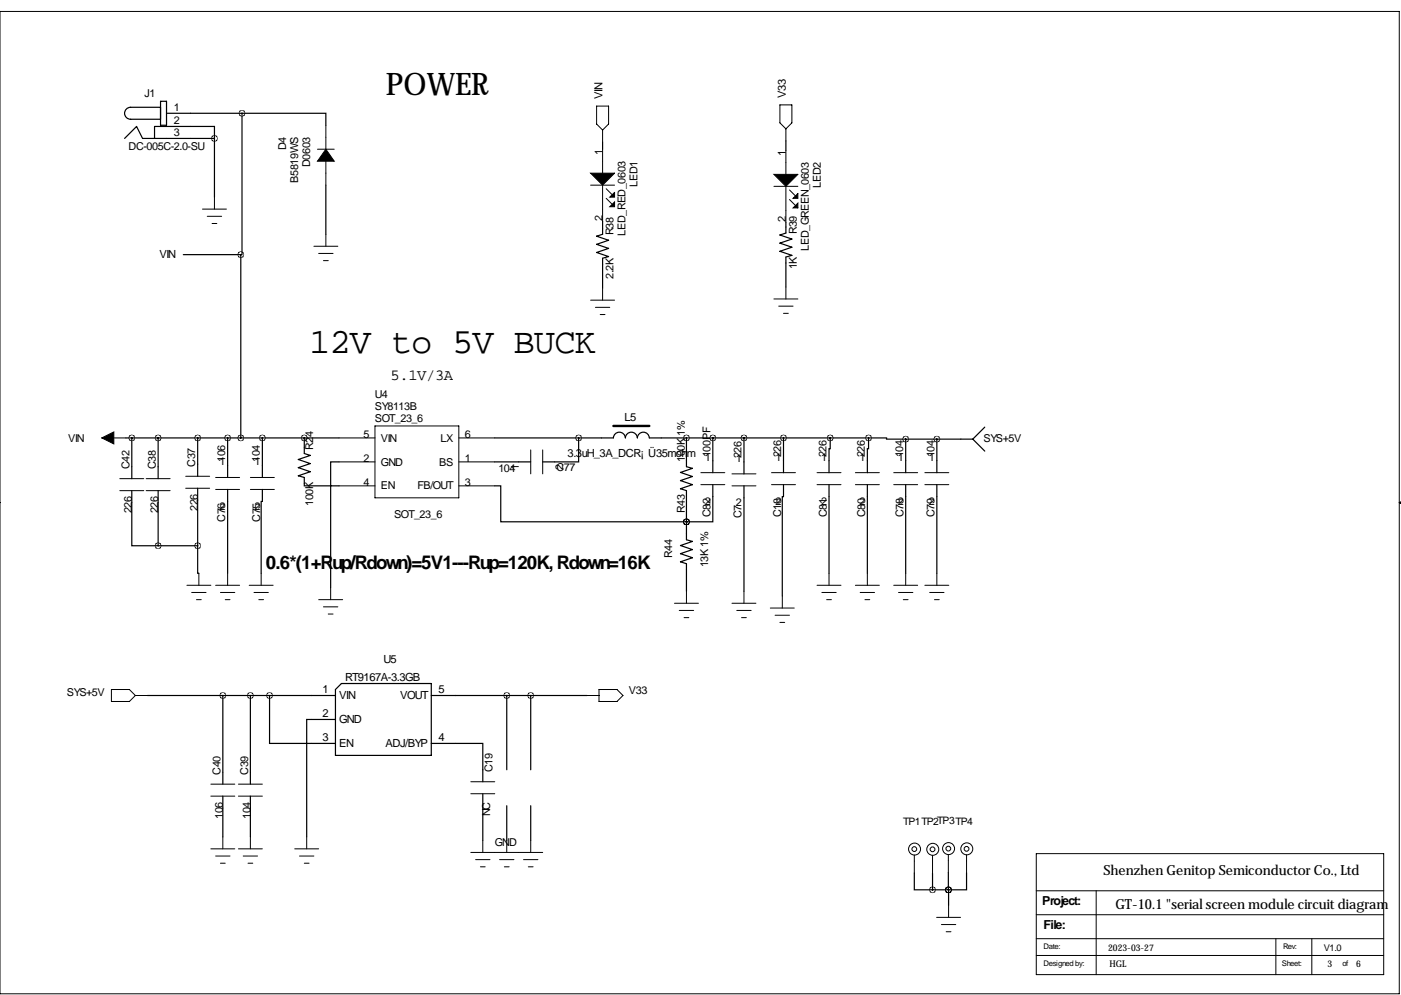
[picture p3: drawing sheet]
<svg xmlns="http://www.w3.org/2000/svg" width="297mm" height="211mm" viewBox="0 0 297 211" stroke-linecap="round" stroke-linejoin="round" font-family="sans-serif">
<g fill="none" stroke="#000" stroke-width=".21">
<path d="M0 2.4h296.7v208.3h-296.7zM67.3 31.6h3.6M69.1 26.6v5M69.1 34.2v5.1M125.2 39.3h5.1M126.5 22.5h2.5v3.8l-1.2 1.3-1.3-1.3zM127.8 27.6v2.5M127.8 31.6v5.1M127.8 39.3v7.6M164.1 39.5h5.1M165.4 22.2h2.5v3.8l-1.3 1.3-1.2-1.3zM166.6 27.3v2.6"/>
<path d="M166.6 31.9v5.1M166.6 39.5v7.6M42.9 44.3h5.1M43.9 45.9h3.1M45 47.4h1M45.5 41.8v2.5M66.5 52.2h5.1M67.6 53.7h3M68.6 55.3h1M69.1 49.7v2.5M128.5 40l1.3 1.3M128.5 42.1l1.3 1.2"/>
<path d="M167.4 40.3l1.3 1.2M167.4 42.3l1.3 1.3M125.2 63.6h5.1M126.2 65.2h3.1M127.3 66.7h1M127.8 61.1v2.5M164.1 63.4h5.1M165.1 64.9h3M166.1 66.4h1M166.6 60.8v2.6M21.6 92.9h5.1M71.9 97.9h7.6"/>
<path d="M71.9 92.9h7.6M79.5 90.3h17.8v15.3h-17.8zM97.3 97.9h7.6M97.3 92.9h7.6M112.5 95.4v5.1M115.1 95.4v5.1M-.1 106.5v.1M25.4 101.5h5.1M25.4 104h5.1M31 101.5h5.1M31 104h5.1M39.4 101h5"/>
<path d="M39.4 103.5h5M45.7 101.2h5.1M45.7 103.8h5.1M53.1 101.2h5.1M53.1 103.8h5.1M71.9 103h7.6M97.3 103h7.6M148.6 100.2h5.1M148.6 102.8h5.1M155.2 103h5.1M155.2 100.5h5.1M163.6 100.2h5.1"/>
<path d="M163.6 102.8h5.1M173.2 100.2h5.1M173.2 102.8h5.1M181.4 100.2h5M181.4 102.8h5M189.5 100.2h5.1M189.5 102.8h5.1M196.1 100.2h5.1M196.1 102.8h5.1M296.7 106.6h.4M296.7 106.6l.4 .2M297.1 106.4l-.4 .2"/>
<path d="M39.6 124.1h5.1M40.6 125.6h3.1M41.7 127.1h1M42.2 121.6v2.5M45.7 124.1h5.1M46.7 125.6h3.1M47.8 127.1h1M48.3 121.6v2.5M52.8 124.1h5.1M53.8 125.6h3.1M54.9 127.1h1M55.4 121.6v2.5"/>
<path d="M67.6 127.1h5M68.6 128.7h3M69.6 130.2h1M70.1 124.6v2.5M143 127.9h5.1M144 129.4h3.1M145 131h1M145.5 125.4v2.5M155.2 127.9h5.1M156.2 129.4h3.1M157.2 131h1M157.7 125.4v2.5"/>
<path d="M163.3 128.9h5.1M164.3 130.4h3.1M165.4 132h1M165.9 126.4v2.5M173.2 124.1h5.1M174.2 125.6h3.1M175.3 127.1h1M175.8 121.6v2.5M181.4 124.1h5M182.4 125.6h3M183.4 127.1h1M183.9 121.6v2.5"/>
<path d="M189.5 124.1h5.1M190.5 125.6h3M191.5 127.1h1M192 121.6v2.5M196.1 124.1h5.1M197.1 125.6h3.1M198.1 127.1h1M198.6 121.6v2.5M23.6 146.2h3.8l1.3 1.3-1.3 1.2h-3.8zM28.7 147.5h2.5M124.5 147.5h2.5M127 146.2h3.8l1.3 1.3-1.3 1.2h-3.8z"/>
<path d="M44.7 166.3h5.1M44.7 168.8h5.1M44.7 180h5.1M47.2 177.4v2.6M50.5 166.3h5.1M50.5 168.8h5.1M50.5 180h5.1M53.1 177.4v2.6M62.5 180h5.1M65 177.4v2.6M99.8 165.7h5.1M99.8 168.3h5.1"/>
<path d="M102.4 178.2v2.5M107.4 178.2v2.5M112.5 178.2v2.5M45.7 181.5h3.1M46.7 183h1.1M51.6 181.5h3M52.6 183h1M63.5 181.5h3M64.5 183h1M99.8 180.7h15.3M100.8 182.3h3.1M101.9 183.8h1"/>
<path d="M105.9 182.3h3.1M106.9 183.8h1M111 182.3h3M112 183.8h1M193.9 181.3v3.8M197.7 181.3v3.9M198.6 194.5h5.1M199.6 196h3M200.6 197.5h1M201.1 181.2v3.8M201.1 192v2.5M204.9 181.2v3.9"/>
<path d="M219.7 199h73.7M219.7 193.9h73.7M219.7 181h73.7v25.6h-73.7zM219.7 188.9h73.7M232.4 188.9v17.7M270.5 199v7.6M278.1 199v7.6M219.7 202.6h73.7"/>
<circle cx="201.1" cy="179.9" r=".51"/>
<circle cx="201.1" cy="179.9" r="1.27"/>
<circle cx="204.9" cy="180" r=".51"/>
<circle cx="205" cy="180" r="1.27"/>
<circle cx="193.9" cy="180" r=".51"/>
<circle cx="193.9" cy="180" r="1.27"/>
<circle cx="197.7" cy="180.1" r=".51"/>
<circle cx="197.8" cy="180.1" r="1.27"/>
</g>
<g fill="none" stroke="#000" stroke-width=".25">
<path d="M26.4 29.4l2.6-2.6 1.2 2.6h15.3M32.8 29.4v-2.6h12.7v2.6M34 22.7h-6.3a1.27 1.27 0 0 0-1.3 1.3 1.27 1.27 0 0 0 1.3 1.3h6.3M34 21.5h1.3v5.1h-1.3zM35.3 24h16M45.5 29.4v12.4M51.3 24h17.8v2.6M51.3 24v30h-.2M69.1 39.3v10.4M127.8 30.1v1.5M166.6 29.9v2M38.9 54h12.2"/>
<path d="M51.1 54v38.9M127.8 46.9v2.8l-1.3 .4 2.5 .8-2.5 .9 2.5 .9-2.5 .8 2.5 .9-1.2 .4v6.3M166.6 47.1v2.3l-1.2 .4 2.5 .9-2.5 .9 2.5 .8-2.5 .9 2.5 .8-1.3 .4v6.3M26.7 92.9h45.2M27.9 92.9v8.6M33.5 92.9v8.6M41.9 92.9v8.1M48.3 92.9v8.3M55.6 92.9v8.3M64.5 92.9v3.3l1.3 .4-2.6 .8 2.6 .9-2.6 .9 2.6 .8-2.6 .9 1.3 .3v1.8h7.4M71.9 97.9h-1.8v26.7M104.9 97.9h7.6"/>
<path d="M104.9 92.9h25.1M122.7 92.9v5h-7.6M130 92.8a1.27 1.27 0 0 1 1.3-1.2 1.27 1.27 0 0 1 1.3 1.3M132.6 92.8a1.27 1.27 0 0 1 1.3-1.2 1.27 1.27 0 0 1 1.2 1.3M135.1 92.8a1.27 1.27 0 0 1 1.3-1.2 1.27 1.27 0 0 1 1.3 1.3h46.4M145.5 92.9v6l1.3 .4-2.5 .9 2.5 .8-2.5 .9 2.5 .9-2.5 .8 1.2 .4v10.4l1.3 .4-2.5 .9 2.5 .8-2.5 .9 2.5 .9-2.5 .8 1.2 .4v5.9M151.1 92.9v7.3M157.7 92.9v7.6M166.1 92.9v7.3M176 92.9v2.2h-.2v5.1M184.1 92.9v2.2h-.2v5.1M184.1 92.9h3.9v.2h4"/>
<path d="M192 93.1v7.1M192 93.1h14.2M198.6 93.1v7.1M206.2 93.1l2.6 2.5M208.8 90.6l-2.6 2.5M27.9 104v11.7h5.6M33.5 104v11.7M33.5 115.7h8.4M41.9 115.7v5.9h.3M41.9 103.5v12.2M48.3 103.8v17.8M55.6 103.8v2.5h-.2v15.3"/>
<path d="M104.9 103h1.3v7.6h39.3M145.5 110.6h.1M151.1 102.8v7.8h-5.6M157.7 103v22.4M166.1 102.8v2.5h-.2v21.1M175.8 102.8v18.8M183.9 102.8v18.8M192 102.8v18.8M198.6 102.8v18.8M31.2 147.5h39.9M47.2 147.5v18.8M53.1 147.5v18.8"/>
<path d="M57.1 147.5v10.1h14M71.1 152.5h-6.1v24.9M71.1 146.2l1.3-1.3h19v15.3h-20.3zM91.4 157.6h11v8.1M91.4 147.5h33.1M107.4 147.5v15.7M112.5 147.5v15.7M47.2 168.8v8.6M53.1 168.8v8.6M102.4 168.3v9.9M107.4 170.8v7.4M112.5 170.8v7.4"/>
<path d="M193.9 185.1v3.6h3.8M197.7 188.7h3.4M197.7 185.2v3.5M201.1 185v3.7M201.1 188.7v3.3M204.9 185.1v3.6h-3.8"/>
</g>
<path d="M69.1 31.6l1.8 2.6h-3.6zM125.2 36.7h5.1l-2.5 2.6zM164.1 37h5.1l-2.6 2.5zM130.3 40.8v1h-1zM130.3 42.8v1h-1zM169.2 41v1.1h-1.1zM169.2 43.1v1h-1.1zM21.6 92.9l2.5-1.3v2.5z" fill="#000" stroke="#000" stroke-width=".21"/>
<path d="M130 90.3h7.7" fill="none" stroke="#000" stroke-width=".51"/>
<path d="M122.6 92.9a.05 .05 0 0 0 .1 0 .05 .05 0 0 0-.1 0zM145.5 110.6a.05 .05 0 0 0 .1 0 .05 .05 0 0 0-.1 0zM145.5 92.9a.05 .05 0 0 0 .1 0 .05 .05 0 0 0-.1 0zM48.2 92.9a.05 .05 0 0 0 .1 0 .05 .05 0 0 0-.1 0zM145.5 110.6a.05 .05 0 0 0 .1 0 .05 .05 0 0 0-.1 0zM55.6 92.9a.05 .05 0 0 0 .1 0 .05 .05 0 0 0-.1 0zM151.1 92.9a.05 .05 0 0 0 .1 0 .05 .05 0 0 0-.1 0zM176 92.9a.05 .05 0 0 0 .1 0 .05 .05 0 0 0-.1 0zM184.1 92.9a.05 .05 0 0 0 .1 0 .05 .05 0 0 0-.1 0zM192 93.1a.05 .05 0 0 0 .1 0 .05 .05 0 0 0-.1 0zM198.6 93.1a.05 .05 0 0 0 .1 0 .05 .05 0 0 0-.1 0zM64.5 92.9a.05 .05 0 0 0 .1 0 .05 .05 0 0 0-.1 0zM41.9 92.9a.05 .05 0 0 0 .1 0 .05 .05 0 0 0-.1 0zM201 188.7a.05 .05 0 0 0 .1 0 .05 .05 0 0 0-.1 0zM197.7 188.7a.05 .05 0 0 0 .1 0 .05 .05 0 0 0-.1 0zM201.1 188.7a.05 .05 0 0 0 .1 0 .05 .05 0 0 0-.1 0zM51.3 24a.05 .05 0 0 0 .1 0 .05 .05 0 0 0-.1 0zM107.4 147.5a.05 .05 0 0 0 .1 0 .05 .05 0 0 0-.1 0zM112.5 147.5a.05 .05 0 0 0 .1 0 .05 .05 0 0 0-.1 0zM51 54a.05 .05 0 0 0 .1 0 .05 .05 0 0 0-.1 0zM51 92.9a.05 .05 0 0 0 .1 0 .05 .05 0 0 0-.1 0zM157.7 92.9a.05 .05 0 0 0 .1 0 .05 .05 0 0 0-.1 0zM57.1 147.5a.05 .05 0 0 0 .1 0 .05 .05 0 0 0-.1 0zM53 147.5a.05 .05 0 0 0 .1 0 .05 .05 0 0 0-.1 0zM47.2 147.5a.05 .05 0 0 0 .1 0 .05 .05 0 0 0-.1 0zM45.4 29.4a.05 .05 0 0 0 .1 0 .05 .05 0 0 0-.1 0zM166.1 92.9a.05 .05 0 0 0 .1 0 .05 .05 0 0 0-.1 0zM33.5 92.9a.05 .05 0 0 0 .1 0 .05 .05 0 0 0-.1 0zM41.9 115.7a.05 .05 0 0 0 .1 0 .05 .05 0 0 0-.1 0zM27.9 92.9a.05 .05 0 0 0 .1 0 .05 .05 0 0 0-.1 0zM33.5 115.7a.05 .05 0 0 0 .1 0 .05 .05 0 0 0-.1 0z" fill="#000" stroke="#000" stroke-width="1.3"/>
<text font-size="7.6" x="65.5" y="74.8">12V to 5V BUCK</text>
<text font-size="6.6" x="81.8" y="20.2">POWER</text>
<text font-size="4" x="56.4" y="120.5">0.6*(1+Rup/Rdown)=5V1---Rup=120K, Rdown=16K</text>
<text font-size="3.3" x="82.8" y="80.7">5.1V/3A</text>
<g font-size="3">
<text x="233.9" y="185.6">Shenzhen Genitop Semiconductor Co., Ltd</text>
<text x="236.5" y="192.7">GT-10.1 &quot;serial screen module circuit diagram</text>
</g>
<g font-size="2.6">
<text x="221" y="191.9">Project:</text>
<text x="221.2" y="197">File:</text>
</g>
<g font-size="2.4">
<text x="127.8" y="21" transform="rotate(-90 127.8 21)">VIN</text>
<text x="166.6" y="20.7" transform="rotate(-90 166.6 20.7)">V33</text>
<text x="166.6" y="33.2" transform="rotate(-90 166.6 33.2)">1</text>
<text x="166.6" y="47.1" transform="rotate(-90 166.6 47.1)">2</text>
<text x="33.8" y="54.8">VIN</text>
<text x="132.4" y="89.3">L5</text>
<text x="120.3" y="97">3.3uH_3A_DCR¡Ü35mohm</text>
<text x="81.3" y="140.6">U5</text>
<text x="68.4" y="147">1</text>
<text x="71.9" y="148.3">VIN</text>
<text x="73.2" y="144.4">RT9167A-3.3GB</text>
<text x="84.8" y="148.3">VOUT</text>
<text x="93" y="147">5</text>
<text x="68.4" y="152">2</text>
<text x="71.9" y="153.3">GND</text>
<text x="68.4" y="157.1">3</text>
<text x="71.9" y="158.4">EN</text>
<text x="81.7" y="158.4">ADJ/BYP</text>
<text x="93" y="157.1">4</text>
</g>
<g font-size="2.3">
<text x="30.6" y="20.5">J1</text>
<text x="36.8" y="23.5">1</text>
<text x="36.8" y="26.3">2</text>
<text x="36.8" y="28.8">3</text>
<text x="27.3" y="31.9">DC-005C-2.0-SU</text>
<text x="60.7" y="31.9" transform="rotate(-90 60.7 31.9)">D4</text>
<text x="65.8" y="35.4" transform="rotate(-90 65.8 35.4)">D0603</text>
<text x="127.8" y="32.9" transform="rotate(-90 127.8 32.9)">1</text>
<text x="63.2" y="38.7" transform="rotate(-90 63.2 38.7)">B5819WS</text>
<text x="135.1" y="39.6" transform="rotate(-90 135.1 39.6)">LED1</text>
<text x="174" y="39.8" transform="rotate(-90 174 39.8)">LED2</text>
<text x="127.8" y="46.8" transform="rotate(-90 127.8 46.8)">2</text>
<text x="130" y="49.9" transform="rotate(-90 130 49.9)">R38</text>
<text x="132.6" y="50" transform="rotate(-90 132.6 50)">LED_RED_0603</text>
<text x="168.9" y="49.7" transform="rotate(-90 168.9 49.7)">R39</text>
<text x="171.5" y="53.1" transform="rotate(-90 171.5 53.1)">LED_GREEN_0603</text>
<text x="130" y="59.1" transform="rotate(-90 130 59.1)">2.2K</text>
<text x="168.9" y="57.1" transform="rotate(-90 168.9 57.1)">1K</text>
<text x="79.5" y="84.5">U4</text>
<text x="79.5" y="89.5">SOT_23_6</text>
<text x="79.5" y="87">SY8113B</text>
<text x="14.5" y="93.6">VIN</text>
<text x="66.4" y="95.3" transform="rotate(-90 66.4 95.3)">R24</text>
<text x="77" y="92.9">5</text>
<text x="80.8" y="93.6">VIN</text>
<text x="93.4" y="93.6">LX</text>
<text x="98.6" y="92.9">6</text>
<text x="208.5" y="93.6">SYS+5V</text>
<text x="27.4" y="99.5" transform="rotate(-90 27.4 99.5)">C42</text>
<text x="33" y="99.5" transform="rotate(-90 33 99.5)">C38</text>
<text x="41.4" y="98.9" transform="rotate(-90 41.4 98.9)">C37</text>
<text x="46.6" y="98.7">1</text>
<text x="47.8" y="97.9" transform="rotate(-90 47.8 97.9)">106</text>
<text x="53.9" y="98.7">1</text>
<text x="55.1" y="97.9" transform="rotate(-90 55.1 97.9)">104</text>
<text x="77" y="97.9">2</text>
<text x="80.8" y="98.7">GND</text>
<text x="93.1" y="98.7">BS</text>
<text x="98.6" y="97.9">1</text>
<text x="105.7" y="100">104</text>
<text x="110" y="99.6" transform="rotate(-90 110 99.6)">1</text>
<text x="118" y="100">C77</text>
<text x="119.4" y="99.6" transform="rotate(-90 119.4 99.6)">2</text>
<text x="145.2" y="97.9" transform="rotate(-90 145.2 97.9)">100K 1%</text>
<text x="149.4" y="97.7">1</text>
<text x="150.6" y="96.9" transform="rotate(-90 150.6 96.9)">100PF</text>
<text x="156" y="97.9">1</text>
<text x="157.2" y="97.2" transform="rotate(-90 157.2 97.2)">226</text>
<text x="164.4" y="97.7">1</text>
<text x="165.6" y="96.9" transform="rotate(-90 165.6 96.9)">226</text>
<text x="174.1" y="97.7">1</text>
<text x="175.3" y="96.9" transform="rotate(-90 175.3 96.9)">226</text>
<text x="182.2" y="97.7">1</text>
<text x="183.4" y="96.9" transform="rotate(-90 183.4 96.9)">226</text>
<text x="190.3" y="97.7">1</text>
<text x="191.5" y="96.9" transform="rotate(-90 191.5 96.9)">104</text>
<text x="196.9" y="97.7">1</text>
<text x="198.1" y="96.9" transform="rotate(-90 198.1 96.9)">104</text>
<text x="66.4" y="107.3" transform="rotate(-90 66.4 107.3)">100K</text>
<text x="77" y="103">4</text>
<text x="80.8" y="103.8">EN</text>
<text x="88.5" y="103.8">FB/OUT</text>
<text x="98.6" y="103">3</text>
<text x="149.4" y="107.1">2</text>
<text x="156" y="107.3">2</text>
<text x="164.4" y="107.1">2</text>
<text x="174.1" y="107.1">2</text>
<text x="182.2" y="107.1">2</text>
<text x="190.3" y="107.1">2</text>
<text x="196.9" y="107.1">2</text>
<text x="27.9" y="108.9" transform="rotate(-90 27.9 108.9)">226</text>
<text x="33.5" y="108.9" transform="rotate(-90 33.5 108.9)">226</text>
<text x="41.9" y="108.3" transform="rotate(-90 41.9 108.3)">226</text>
<text x="46.6" y="108.1">2</text>
<text x="47.8" y="110.6" transform="rotate(-90 47.8 110.6)">C76</text>
<text x="53.9" y="108.1">2</text>
<text x="55.1" y="110.6" transform="rotate(-90 55.1 110.6)">C75</text>
<text x="83.6" y="109.9">SOT_23_6</text>
<text x="145.2" y="108.7" transform="rotate(-90 145.2 108.7)">R43</text>
<text x="150.6" y="109.6" transform="rotate(-90 150.6 109.6)">C82</text>
<text x="157.2" y="109.9" transform="rotate(-90 157.2 109.9)">C7</text>
<text x="165.6" y="109.6" transform="rotate(-90 165.6 109.6)">C18</text>
<text x="175.3" y="109.6" transform="rotate(-90 175.3 109.6)">C81</text>
<text x="183.4" y="109.6" transform="rotate(-90 183.4 109.6)">C80</text>
<text x="191.5" y="109.6" transform="rotate(-90 191.5 109.6)">C78</text>
<text x="198.1" y="109.6" transform="rotate(-90 198.1 109.6)">C79</text>
<text x="142.5" y="118.3" transform="rotate(-90 142.5 118.3)">R44</text>
<text x="150.1" y="120.3" transform="rotate(-90 150.1 120.3)">13K 1%</text>
<text x="14.2" y="147.5">SYS+5V</text>
<text x="133.3" y="147.2">V33</text>
<text x="46.7" y="164.2" transform="rotate(-90 46.7 164.2)">C40</text>
<text x="52.6" y="164.2" transform="rotate(-90 52.6 164.2)">C39</text>
<text x="104.4" y="163.7" transform="rotate(-90 104.4 163.7)">C19</text>
<text x="47.2" y="173.6" transform="rotate(-90 47.2 173.6)">106</text>
<text x="53.1" y="173.6" transform="rotate(-90 53.1 173.6)">104</text>
<text x="103.9" y="173.1" transform="rotate(-90 103.9 173.1)">NC</text>
<text x="104.9" y="179.5">GND</text>
</g>
<text font-size="2.2" x="191.5" y="174.9">TP1TP2TP3TP4</text>
<g font-size="2">
<text x="235" y="201.6">2023-03-27</text>
<text x="280.7" y="201.6">V1.0</text>
<text x="235.2" y="205.1">HGL</text>
<text x="281.4" y="205.1">3</text>
<text x="287.5" y="205.1">6</text>
</g>
<g font-size="1.6">
<text x="221.2" y="201.3">Date:</text>
<text x="272" y="201.3">Rev:</text>
<text x="221.2" y="204.9">Designed by:</text>
<text x="271.8" y="204.9">Sheet:</text>
<text x="284.6" y="204.9">of</text>
</g>
</svg>
